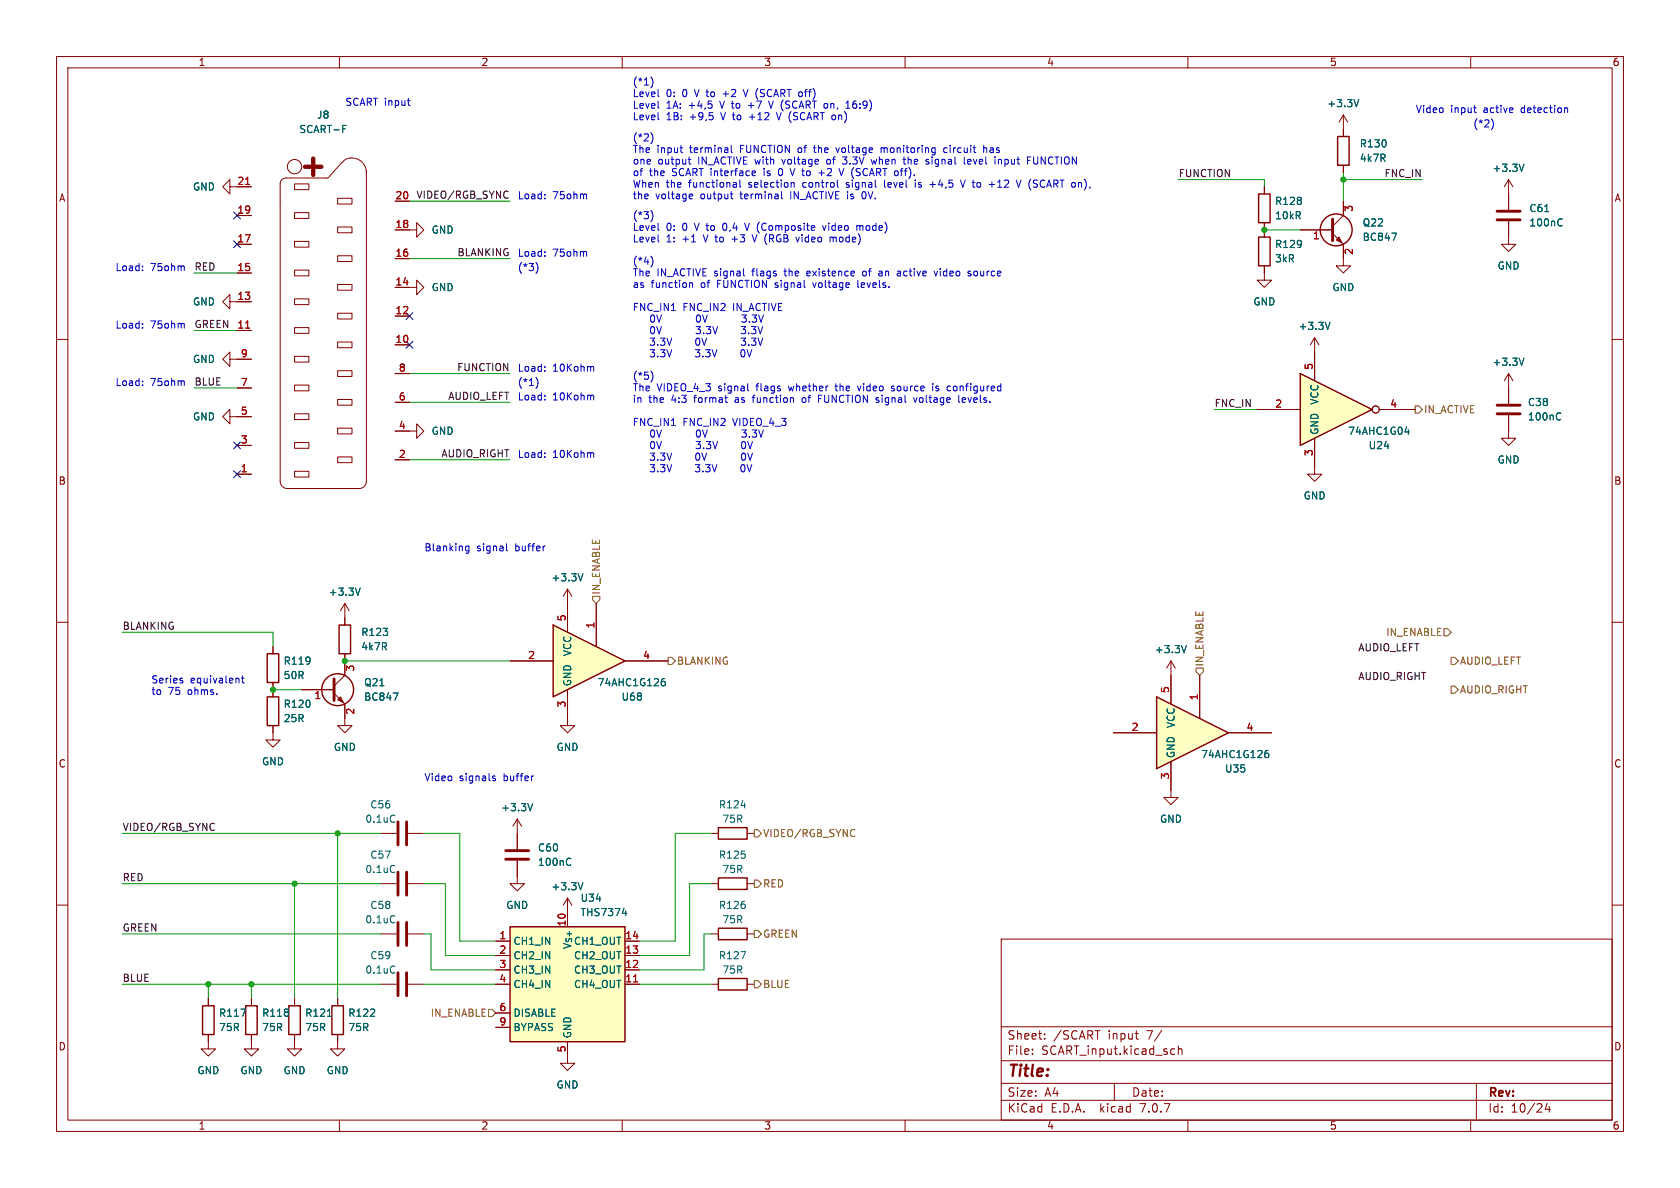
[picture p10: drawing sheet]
<svg xmlns="http://www.w3.org/2000/svg" width="297mm" height="210mm" viewBox="0 0 297 210" stroke-linecap="round" stroke-linejoin="round" font-family="sans-serif">
<g fill="none" stroke="#840000" stroke-width=".18">
<path d="M10 10h277v190h-277zM12 12h273v186h-273zM60 10v2M110 10v2M160 10v2M210 10v2M260 10v2M40.6 33v-1.2l-1.2 1.2 1.2 1.3v-1.3h1.3M10 60h2M40.6 53.3v-1.2l-1.2 1.2 1.2 1.3v-1.3h1.3M285 60h2M266.7 73.4v4.1h1.3l-1.3 1.2-1.3-1.2h1.3"/>
<path d="M266.7 66l-.8 1.3M266.7 66v5.4M266.7 66l.8 1.3M10 110h2M61 116.8v2.6l-1.9 1.9M285 110h2M53.3 121.9h5.8M59.1 122.6l1.9 1.9v3.8h1.2l-1.2 1.2-1.3-1.2h1.3M100.3 127v1.3h1.3l-1.3 1.2-1.2-1.2h1.2M10 160h2M285 160h2M177 166h108v32h-108z"/>
<path d="M60 198v2M110 198v2M160 198v2M177 194.5h108M177 191.5h108M177 187.5h108M177 181.5h108M182.5 186.3v.1M182.5 185.5v.1M184.7 183.6v.1M184.7 182.8v.1M197 191.5v3"/>
<path d="M200.7 182.7h.5M201.1 183.7h.1M207.2 185.4l.5 .1M207.7 186.3l-.5 .1M208.3 185.5l.2-.1 .4 .1 .1 .9M208.3 184.9v1.5M210 198v2M260 198v2M261 191.5v6.5M273.5 195l-.3 1.1h.9M273.9 195.6v1"/>
</g>
<path d="M269.4 63.3l-.4 1.3M275.7 73l.2 .1M275.9 74.1l-.2 .1M69.5 122.5h.9l-.6 1.3" fill="none" stroke="#006464" stroke-width=".18"/>
<path d="M264.7 73.2h4M264.7 71.6h4M59.1 120v3.8" fill="none" stroke="#840000" stroke-width=".51"/>
<path d="M59.7 123.7l.5-.5 .5 1z" fill="#840000" stroke="#840000" stroke-width=".18"/>
<circle cx="59.7" cy="121.9" r="2.82" fill="none" stroke="#840000" stroke-width=".25"/>
<path d="M97.8 110.5l12.7 6.3-12.7 6.4z" fill="#ffffc2"/>
<path d="M47.2 115.6h2.1v5.1h-2.1zM59.9 110.5h2.1v5.1h-2.1zM97.8 110.5l12.7 6.3-12.7 6.4z" fill="none" stroke="#840000" stroke-width=".25"/>
<g fill="none" stroke="#840000" stroke-width=".18">
<path d="M40.6 63.5v-1.3l-1.2 1.3 1.2 1.3v-1.3h1.3M40.6 73.7v-1.3l-1.2 1.3 1.2 1.2v-1.2h1.3M48.3 114.3v1.3M61 106.7v3.8M61 115.6v1.2M61 106.7l-.8 1.3M61 106.7l.7 1.3M90.2 116.8h7.6M100.3 104.1v7.7M100.3 104.1l-.7 1.3M100.3 104.1l.8 1.3M105.4 106.7v7.6"/>
<path d="M110.5 116.8h7.6M207 116.8l-.8 1.3M207 116.8v2.6M207 116.8l.8 1.3M48.3 120.7v1.2M100.3 121.9v5.1M207 139.7v1.3h1.3l-1.3 1.2-1.3-1.2h1.3"/>
</g>
<path d="M63.7 104l-.4 1.2M103.1 101.4l-.5 1.3M117.5 120l-.4 .1M209.7 114.1l-.4 1.3M117 120.5l.4-.1 .2 .3-.1 .5h-.5" fill="none" stroke="#006464" stroke-width=".18"/>
<path d="M204.5 123.2l12.7 6.3-12.7 6.4z" fill="#ffffc2"/>
<g fill="none" stroke="#840000" stroke-width=".25">
<path d="M222.5 34.3h2v5.1h-2zM236.5 24.1h2v5.1h-2zM222.5 41.9h2v5.1h-2zM47.2 123.2h2.1v5.1h-2.1zM204.5 123.2l12.7 6.3-12.7 6.4zM127 146.3h5.1v2h-5.1zM127 155.2h5.1v2h-5.1zM35.8 177.8h2v5.1h-2zM43.4 177.8h2.1v5.1h-2.1zM51.1 177.8h2v5.1h-2zM58.7 177.8h2v5.1h-2zM90.2 163.8h20.3v20.4h-20.3z"/>
<path d="M127 164.1h5.1v2h-5.1zM127 173h5.1v2h-5.1z"/>
<circle cx="236.2" cy="40.6" r="2.82"/>
</g>
<g fill="none" stroke="#840000" stroke-width=".18">
<path d="M41.9 38.1h2.5M41.9 33h2.5M52.1 37.6h2.5v1h-2.5zM58.4 31l-.3 .3-.4 .2M59.7 35.1h2.5v1h-2.5zM60.5 28.7l-2.1 2.3M60.5 28.7a2.44 2.44 0 0 1 2.5-.6 2.44 2.44 0 0 1 1.7 1.9l.1 .5M64.8 30.2v54.9a1.27 1.27 0 0 1-1.3 1.3h-12.7a1.27 1.27 0 0 1-1.3-1.3v-52.6a1.02 1.02 0 0 1 1-1h7.2M69.8 35.6h2.6M223.5 33v1.3M223.5 39.4v2.5M237.5 20.3v3.8"/>
<path d="M237.5 29.2v1.3M237.5 35.6v2.5l-1.9 1.9M237.5 20.3l-.8 1.3M237.5 20.3l.8 1.3M266.7 39.1v4.1h1.3l-1.3 1.3-1.3-1.3h1.3M266.7 31.8l-.8 1.2M266.7 31.8v5.3M266.7 31.8l.8 1.2M41.9 58.4h2.5M41.9 53.3h2.5M41.9 48.3h2.5M41.9 43.2h2.5"/>
<path d="M52.1 57.9h2.5v1h-2.5zM52.1 52.8h2.5v1h-2.5zM52.1 47.8h2.5v1h-2.5zM52.1 42.7h2.5v1h-2.5zM59.7 55.4h2.5v1h-2.5zM59.7 50.3h2.5v1h-2.5zM59.7 45.2h2.5v1h-2.5zM59.7 40.1h2.5v1h-2.5zM69.8 50.8h3.9v-1.3l1.2 1.3-1.2 1.3v-1.3M69.8 40.6h3.9v-1.2l1.2 1.2-1.2 1.3v-1.3M69.8 55.9h2.6M69.8 45.7h2.6"/>
<path d="M223.5 47v2.5h1.3l-1.3 1.3-1.3-1.3h1.3M229.9 40.6h5.7M232.4 59.7l-.8 1.3M232.4 59.7v2.5M232.4 59.7l.8 1.3M235.6 41.3l1.9 1.9v3.8h1.3l-1.3 1.3-1.3-1.3h1.3M41.9 78.7h2.5M41.9 73.7h2.5M41.9 68.6h2.5M41.9 63.5h2.5M52.1 78.2h2.5v1h-2.5zM52.1 73.2h2.5v1h-2.5z"/>
<path d="M52.1 68.1h2.5v1h-2.5zM52.1 63h2.5v1h-2.5zM59.7 75.7h2.5v1h-2.5zM59.7 70.6h2.5v1h-2.5zM59.7 65.5h2.5v1h-2.5zM59.7 60.5h2.5v1h-2.5zM69.8 76.2h3.9v-1.3l1.2 1.3-1.2 1.3v-1.3M69.8 61h2.6M69.8 71.1h2.6M69.8 66h2.6M41.9 83.8h2.5M52.1 83.3h2.5v1h-2.5z"/>
<path d="M59.7 80.8h2.5v1h-2.5zM69.8 81.3h2.6M232.4 82.6v1.2h1.3l-1.3 1.3-1.3-1.3h1.3M207 119.4v5.1M212.1 119.4v7.6M48.3 128.3v2.5h1.2l-1.2 1.3-1.3-1.3h1.3M48.3 121.9v1.3M196.8 129.5h7.7M207 134.6v5.1M217.2 129.5h7.6M91.4 152.1v4.1h1.3l-1.3 1.3-1.2-1.3h1.2M91.4 144.8l-.7 1.3"/>
<path d="M91.4 144.8v5.3M91.4 144.8l.8 1.3M100.3 158.8v5M100.3 158.8l-.7 1.2M100.3 158.8l.8 1.2M125.7 147.3h1.3M125.7 156.2h1.3M132.1 147.3h1.2M132.1 156.2h1.2M36.8 176.5v1.3M44.4 176.5v1.3M52.1 176.5v1.3"/>
<path d="M59.7 176.5v1.3M87.6 166.4h2.6M87.6 174h2.6M87.6 171.5h2.6M87.6 168.9h2.6M87.6 179.1h2.6M110.5 166.4h2.5M110.5 174h2.5M110.5 171.5h2.5M110.5 168.9h2.5M125.7 174h1.3M125.7 165.1h1.3"/>
<path d="M132.1 174h1.2M132.1 165.1h1.2M36.8 182.9v2.5h1.3l-1.3 1.3-1.2-1.3h1.2M44.4 182.9v2.5h1.3l-1.3 1.3-1.2-1.3h1.2M52.1 182.9v2.5h1.2l-1.2 1.3-1.3-1.3h1.3M59.7 182.9v2.5h1.3l-1.3 1.3-1.3-1.3h1.3M87.6 181.6h2.6M100.3 184.2v3.8h1.3l-1.3 1.2-1.2-1.2h1.2"/>
</g>
<g fill="none" stroke="#006464" stroke-width=".18">
<path d="M240.2 17.6l-.4 1.3M60.6 22.2h.6M269.4 29l-.4 1.3M273.1 37.4h.7M275.9 38.7l.3 .1M276.2 39.8l-.3 .1M235.1 57l-.4 1.2M246 41.2h.9l-.6 1.3M223.7 133.2l.4-.1 .2 .3-.1 .5h-.5M224.2 132.7l-.4 .1M94.2 142.1l-.5 1.2M100.7 151.7l.2 .1"/>
<path d="M100.9 152.9l-.2 .1M103.1 156l-.5 1.3M131 142.4h.8M42.6 178.4h.8l-.5 1.2M57.9 179.6h.7M110 161.4h.8M110.6 161v.9M131 168.2h.8l-.5 1.3"/>
</g>
<path d="M235.6 38.7v3.8M264.7 38.9h4M264.7 37.3h4M89.4 151.9h4.1M89.4 150.4h4.1" fill="none" stroke="#840000" stroke-width=".51"/>
<path d="M90.2 163.8h20.3v20.4h-20.3z" fill="#ffffc2" stroke="#ffffc2" stroke-width=".18"/>
<path d="M43.4 32.6h.7M43.4 58h.7M112 173.6h.7" fill="none" stroke="#a90000" stroke-width=".18"/>
<path d="M236.2 42.4l.5-.5 .5 1z" fill="#840000" stroke="#840000" stroke-width=".18"/>
<path d="M229.9 66l12.7 6.4-12.7 6.3z" fill="#ffffc2"/>
<path d="M229.9 66l12.7 6.4-12.7 6.3z" fill="none" stroke="#840000" stroke-width=".25"/>
<g fill="none" stroke="#840000" stroke-width=".18">
<path d="M41.9 38.1h2.5M41.9 33h2.5M69.8 35.6h2.6M223.5 33v1.3M223.5 39.4v2.5M237.5 22.9v1.2M237.5 29.2v1.3M237.5 35.6v2.5M266.7 34.3v2.8M266.7 39.1v2.8M41.9 58.4h2.5M41.9 53.3h2.5"/>
<path d="M41.9 48.3h2.5M41.9 43.2h2.5M69.8 55.9h2.6M69.8 50.8h2.6M69.8 45.7h2.6M69.8 40.6h2.6M223.5 47v1.3M229.9 40.6h5.7M237.5 43.2v2.5M41.9 78.7h2.5M41.9 73.7h2.5M41.9 68.6h2.5"/>
<path d="M41.9 63.5h2.5M69.8 61h2.6M69.8 76.2h2.6M69.8 71.1h2.6M69.8 66h2.6M222.2 72.4h7.7M232.4 62.2v5.1M232.4 77.5v5.1M243.8 72.4h6.4M266.7 68.6v2.8M266.7 73.4v2.8M41.9 83.8h2.5"/>
<path d="M69.8 81.3h2.6M48.3 114.3v1.3M61 109.2v1.3M61 115.6v3.8M90.2 116.8h7.6M100.3 106.7v5.1M105.4 106.7v7.6M110.5 116.8h7.6M207 119.4v5.1M212.1 119.4v7.6M48.3 120.7v2.5M48.3 128.3v1.2"/>
<path d="M53.3 121.9h5.8M61 124.5v2.5M100.3 121.9v5.1M196.8 129.5h7.7M207 134.6v5.1M217.2 129.5h7.6M67.3 156.2h2.8M67.3 147.3h2.8M72.1 156.2h2.8M72.1 147.3h2.8M91.4 147.3v2.8M91.4 152.1v2.8"/>
<path d="M36.8 176.5v1.3M44.4 176.5v1.3M52.1 176.5v1.3M59.7 176.5v1.3M67.3 165.1h2.8M67.3 174h2.8M72.1 165.1h2.8M72.1 174h2.8M87.6 174h2.6M87.6 166.4h2.6M87.6 171.5h2.6M87.6 168.9h2.6"/>
<path d="M87.6 179.1h2.6M100.3 161.3v2.5M110.5 174h2.5M110.5 166.4h2.5M110.5 171.5h2.5M110.5 168.9h2.5M36.8 182.9v1.3M44.4 182.9v1.3M52.1 182.9v1.3M59.7 182.9v1.3M87.6 181.6h2.6M100.3 184.2v2.5"/>
<circle cx="243.2" cy="72.4" r=".63"/>
</g>
<g fill="none" stroke="#006464" stroke-width=".18">
<path d="M240.2 17.6l-.4 1.3M60.6 22.2h.6M269.4 29l-.4 1.3M273.1 37.4h.7M275.9 38.7l.3 .1M276.2 39.8l-.3 .1M235.1 57l-.4 1.2M246 41.2h.9l-.6 1.3M248.4 76.4h.8M249 75.9v.9M269.4 63.3l-.4 1.3M275.7 73l.2 .1"/>
<path d="M275.9 74.1l-.2 .1M63.7 104l-.4 1.2M103.1 101.4l-.5 1.3M117.5 120l-.4 .1M209.7 114.1l-.4 1.3M69.5 122.5h.9l-.6 1.3M117 120.5l.4-.1 .2 .3-.1 .5h-.5M223.7 133.2l.4-.1 .2 .3-.1 .5h-.5M224.2 132.7l-.4 .1M69.7 153l.1 .1M69.7 144.2h.1M69.8 154.1l-.1 .1"/>
<path d="M69.8 145.2l-.1 .1M94.2 142.1l-.5 1.2M100.7 151.7l.2 .1M100.9 152.9l-.2 .1M103.1 156l-.5 1.3M42.6 178.4h.8l-.5 1.2M57.9 179.6h.7M69.7 161.9l.1 .1M69.7 170.8l.1 .1M69.8 163l-.1 .1M69.8 171.9l-.1 .1M110 161.4h.8"/>
<path d="M110.6 161v.9"/>
</g>
<path d="M70.4 145.3v4.1M70.4 154.2v4M71.9 145.3v4.1M71.9 154.2v4M70.4 163.1v4M70.4 172v4M71.9 163.1v4M71.9 172v4" fill="none" stroke="#840000" stroke-width=".51"/>
<g fill="none" stroke="#725600" stroke-width=".18">
<path d="M250.2 71.8h.6l.7 .6-.7 .6h-.6zM104.8 105.4h1.2v.6l-.6 .7-.6-.7zM118.1 116.2h.6l.7 .6-.7 .7h-.6zM211.5 118.1h1.2v.6l-.6 .7-.6-.7zM255.3 111.1h.6l.6 .7-.6 .6h-.6zM256.5 116.2h.7l.6 .6-.6 .7h-.7zM256.5 121.3h.7l.6 .6-.6 .7h-.7zM133.3 146.7h.7l.6 .6-.6 .7h-.7zM133.3 155.6h.7l.6 .6-.6 .6h-.7zM151.1 146.7v.1M151.1 147.8h.1M86.4 178.4h.6l.6 .7-.6 .6h-.6z"/>
<path d="M133.3 164.5h.7l.6 .6-.6 .6h-.7zM133.3 173.4h.7l.6 .6-.6 .6h-.7z"/>
</g>
<path d="M89.8 33.8v.1M89.8 34.9v.1M37.8 145.6l.1 .1M37.9 146.7h-.1" fill="none" stroke="#0f0f0f" stroke-width=".18"/>
<g fill="none" stroke="#0000c2" stroke-width=".18">
<path d="M72 17.8h.5M72.2 18.6h.3M115.1 13.6a1.47 1.47 0 0 1 0 1.9M116.4 17l.1 .1M116.4 19.1h.1M125.8 18.5v.5M127.8 16.6h1M131.4 15.8l.4 1.3M132.3 18.6h1M135.9 17.9l.4 1.2M137.3 19.9l.4 1.3M141.8 16.4v.6"/>
<path d="M146.3 18.4v.6M149.5 19.1h.8M149.8 18l.1-.1v1.2M260.5 19.1h.5M260.8 19.8l.2 .1M276.8 19.1l.3 .1v.7M96.3 35v.1M96.3 34.4v.1M103.5 34.3l.2 .2v.6M115.1 23.5a1.47 1.47 0 0 1 0 1.8M115.1 37.2a1.47 1.47 0 0 1 0 1.9M116.4 21.1l.1 .1"/>
<path d="M120.2 26.1h.5M120.4 26.9l.3 .1M121.7 28.2h.4M121.8 27.7v1.1l.3 .2M122 34.3l.4 .1v.2l-.6 .1M122.4 35.1h-.4M126 20.5v.6M127.9 39.5l-.1 .4 .1 .8M129.1 34.3h.5M129.3 25.7v1.1l.2 .2M129.5 35.1h.1M129.8 32.3h.3l.1 .8"/>
<path d="M130.2 33l-.4 .1M130.2 32.6h-.4M130.8 31.8v1.1l.2 .2M131.6 39.5l.5 1.2M132.5 20.7h1M133.1 30.2l.4 .1 .1 .2-.6 .1M133.5 31l-.4 .1M137.8 29.8l-.2 .5 .2 .7M138.2 33.9v1.1l.1 .1M139.7 29.8l.4 1.3M140 32.3l.4 .1v.7M143.8 26.1h.5"/>
<path d="M144 25.7v1.2M144.8 30.6h.9M145.2 30.1v1M145.4 39.9l.3 .8 .3-.8M146.3 28.2l-.2 .2 .2 .6M147.7 20.5v.6M147.8 26.1l.3 .9 .3-.9M148.1 33l.1 .1M148.3 29.8l.5 1.3 .4-1.3M148.9 28.9l.6 .1M149.6 33l.1 .1M149.7 27.7l-.4 .5h.2"/>
<path d="M149.8 32.3l-.2 .1 .2 .3M151.5 39.9h.3l.2 .2M152.4 34.1v.8l.4 .2M152.5 39.9h-.3l-.2 .2M154 28.2l.3 .8 .2-.6 .2 .6M155.8 26.2l.3-.1 .2 .2M155.8 26.1v.9M156.4 31.8v1.1l.2 .2M159.2 30.2h.4M159.5 29.8l-.2 .2M159.6 28.2h.5M159.9 29h.2"/>
<path d="M161.8 32.3v.8M163.9 28.2h.3M163.9 28.6h.3v.2l-.1 .2h-.3M164.4 32.6h1M164.9 32.1v1M167.4 26.2l-.3-.1-.3 .3 .2 .5h.4M169.8 31.8l.4 1.3 .4-1.3M170.5 27.7v1.1l.1 .2M171.6 28.2h-.4l-.1 .1v.7h.5M171.7 28.5l-.6 .1M173.9 26.2l.2-.1 .3 .1 .1 .8M173.9 25.7v1.3"/>
<path d="M174.9 32.6h.9M176.5 28.3l.2-.1h.3l.1 .8M176.5 28.2v.8M180.5 31.8l-.4 1.3M181.6 27.7h.7M182.7 27.7v1.1l.3 .2h.2M263.7 21a1.46 1.46 0 0 1 0 1.9M25.2 57.9v.1M25.2 57.2v.1M25.2 47.7v.1M25.2 47.1v.1M32.4 57.2l.2 .1v.7"/>
<path d="M32.4 47l.2 .2v.6M94.7 46.4a1.46 1.46 0 0 1 0 1.9M96.3 45.2v.1M96.3 44.5v.1M103.5 44.5l.2 .1v.7M115.1 45.3a1.47 1.47 0 0 1 0 1.9M116.4 40.7h.1M116.4 42.7l.1 .1M118.7 54.9h.7M121.9 50.1l.2-.1h.3v.8M121.9 50v.8M123 57.7h.8l-.4 .5 .4 .1v.6l-.2 .1-.6-.1"/>
<path d="M123.2 55.8a.68 .68 0 0 0 .3 1.2l.2-.2 .1-.3-.1-.7M123.5 59.8h-.1a.68 .68 0 0 0-.4 .6 .68 .68 0 0 0 .4 .6h.1M129.4 42.3h1M131 57.7h.8l-.4 .5 .4 .1v.6l-.2 .1-.6-.1M131 59.8h.8l-.4 .5 .4 .1v.5l-.2 .1-.6-.1M131.5 48.6l.1 .2M131.9 55.7l-.4 .5 .4 .1v.5l-.2 .2-.5-.2M132.4 58.9v.1M132.5 56.8v.2M133 41.5l.4 1.3M133 56.8l.5 .2M133.8 55.7l-.5 .5h.2"/>
<path d="M141.3 41.9l-.3 .9M142.8 47.9l-.2 .2v.5l.2 .2M143.2 48.2l-.6 .2M143.7 50l.3 .8M146.8 42l.3-.1 .2 .2M147.3 42.1v.7M147.8 42l-.3-.1-.2 .2M151.7 49.5v1.1l.1 .2M152 40.1v.6M152.9 47.9l-.3 .1-.1 .2 .1 .5 .3 .1M155.4 48h.5M155.4 48.7h.5"/>
<path d="M155.9 48.2l-.5 .2M158.8 47.9l.4 .1v.8M159.2 48.7l-.4 .1M159.2 48.2l-.4 .1M165.1 47.9l.3 .9 .3-.9M171.3 47.9l.3 .1M171.3 48.4h.3l.1 .2-.2 .2h-.3M172.3 48l-.1 .2 .1 .5M25.2 68v.2M25.2 67.4v.1M32.4 67.3l.2 .2v.7M94.7 66.7a1.46 1.46 0 0 1 0 2"/>
<path d="M96.3 65.5v.1M96.3 64.8v.2M96.3 70.6v.1M96.3 69.9v.1M104.6 64.8l.4 .2v.6M104.6 69.9l.4 .1v.7M115.1 65.6a1.47 1.47 0 0 1 0 1.9M118.7 75.2h.7M122.9 61.8h.8l-.4 .5 .3 .1M122.9 63l.2 .1 .5-.1M123 78h.8l-.4 .5 .4 .2v.5l-.2 .1-.6-.1M123.2 76.1a.68 .68 0 0 0 .3 1.2l.2-.1 .1-.4-.1-.7"/>
<path d="M128.1 70.3h.5M128.5 71.1h.1M131.1 61.9l.2-.1a.68 .68 0 0 1 .4 .7 .68 .68 0 0 1-.4 .6l-.2-.1-.1-.4zM131.2 78.2l.2-.2a.68 .68 0 0 1 .4 .7 .68 .68 0 0 1-.4 .6l-.2-.1-.1-.4zM131.9 76l-.4 .5 .4 .1v.6l-.2 .1-.5-.1M132.1 61.8l.4 1.3 .4-1.3M132.2 68.9l.2 .2M132.2 78l.4 1.3 .4-1.3M132.4 60.9v.1M132.5 77.2v.1M133 70.3h.4M133 77.2l.5 .1"/>
<path d="M133.2 69.9l-.1 1.2M133.8 76l-.5 .5h.2M142.2 70.3l-.3 .1-.1 .1 .1 .5 .3 .1M144.7 70.5h.4M147.6 68.2h.5M147.8 67.8v1.2M151.6 68.2l.3 .9 .3-.9M155.2 70.3l.1 .1M155.2 70.7l.2 .2-.2 .2M158.1 68.3l-.3-.1-.2 .3 .5 .4M158.1 68.9l-.2 .2-.3-.1M161.5 70.3l.3 .8 .3-.8"/>
<path d="M164.9 67.8v.1M164.9 68.2v.9M165.4 69l.4 .1M165.6 68.2l-.2 .2 .2 .3M167.9 68.2l.1 .1M168 69l-.1 .1M169.5 69.9v1.1l.2 .1M170.6 70.4l-.3-.1-.2 .2 .1 .6h.4M170.7 70.6l-.6 .1M82.9 96.5v1.1l-.2 .2-.4-.1M82.9 96.6l-.4-.1-.2 .3 .1 .5h.5M89.5 96.1v1.1l.2 .2"/>
<path d="M96.3 96.5h.1M96.3 80.7v.2M96.3 80.1v.1M104.6 80l.4 .2v.7M122.9 82.1h.8l-.4 .5 .3 .1M122.9 83.3l.2 .1 .5-.1M123.5 80.2l-.1-.1a.68 .68 0 0 0-.4 .6 .68 .68 0 0 0 .4 .7l.1-.1M131.1 82.3l.2-.2a.68 .68 0 0 1 .4 .7 .68 .68 0 0 1-.4 .6l-.2-.1-.1-.4zM131.2 80.2l.2-.1a.68 .68 0 0 1 .4 .6 .68 .68 0 0 1-.4 .7l-.2-.2-.1-.3zM132.1 82.1l.4 1.3 .4-1.3M132.2 80.1l.4 1.3 .4-1.3M32.2 119.9h.1"/>
<path d="M42.7 119.9h.5M42.9 119.5v1.1l.3 .1M32.2 120.3l.1 .2-.1 .2M87.1 137.5l.5 .3-.1 .2h-.3M87.1 137.2h.4M94.2 137.2h.1"/>
</g>
<g fill="none" stroke="#009600" stroke-width=".18">
<path d="M72.4 35.6h17.8M208.3 31.8h15.2v1.2M237.5 31.8h14M237.5 30.5v5.1M34.3 58.4h7.6M34.3 48.3h7.6M72.4 45.7h17.8M223.5 40.6h6.4M34.3 68.6h7.6M72.4 66h17.8M72.4 71.1h17.8M214.6 72.4h7.6"/>
<path d="M72.4 81.3h17.8M21.6 111.8h26.7v2.5M61 116.8h29.2M48.3 121.9h5M21.6 147.3h45.7M21.6 156.2h45.7M52.1 156.2v20.3M59.7 147.3v29.2M74.9 147.3h6.4v19.1h6.3M74.9 156.2h3.8v12.7h8.9M125.7 147.3h-6.3v19.1h-6.4M125.7 156.2h-3.8v12.7h-8.9"/>
<path d="M21.6 174h45.7M21.6 165.1h45.7M36.8 174v2.5M44.4 174v2.5M74.9 174h12.7M74.9 165.1h1.3v6.4h11.4M113 174h12.7M125.7 165.1h-1.2v6.4h-11.5"/>
</g>
<path d="M41.3 37.5l1.2 1.2M42.5 37.5l-1.2 1.2M41.3 42.6l1.2 1.2M42.5 42.6l-1.2 1.2M71.8 55.3l1.2 1.2M73 55.3l-1.2 1.2M41.3 78.1l1.2 1.2M42.5 78.1l-1.2 1.2M71.8 60.4l1.2 1.2M73 60.4l-1.2 1.2M41.3 83.2l1.2 1.2M42.5 83.2l-1.2 1.2" fill="none" stroke="#000084" stroke-width=".18"/>
<path d="M43.4 32.6h.7M43.4 58h.7M112 173.6h.7" fill="none" stroke="#a90000" stroke-width=".18"/>
<g fill="#009600" stroke="#009600" stroke-width=".18">
<circle cx="61" cy="116.8" r=".46"/>
<circle cx="48.3" cy="121.9" r=".46"/>
<circle cx="36.8" cy="174" r=".46"/>
<circle cx="59.7" cy="147.3" r=".46"/>
<circle cx="52.1" cy="156.2" r=".46"/>
<circle cx="44.4" cy="174" r=".46"/>
<circle cx="237.5" cy="31.8" r=".46"/>
<circle cx="223.5" cy="40.6" r=".46"/>
</g>
<text font-size="5.3" fill="#840000" x="52.3" y="32.3">+</text>
<text font-size="2.8" fill="#840000" x="178" y="190.9">Title:</text>
<g font-size="2.1" fill="#840000">
<text x="178" y="184">Sheet:</text>
<text x="186.2" y="184">/SCART</text>
<text x="196" y="184">input</text>
<text x="202.9" y="184">7/</text>
<text x="178" y="186.7">File:</text>
<text x="184.1" y="186.7">SCART_input.kicad_sch</text>
<text x="178" y="196.9">KiCad</text>
<text x="178" y="194.1">Size:</text>
<text x="184.7" y="194.1">A4</text>
<text x="185.7" y="196.9">E.D.A.</text>
<text x="194.6" y="196.9">kicad</text>
<text x="200" y="194.1">Date:</text>
<text x="201.8" y="196.9">7.0.7</text>
<text x="263" y="194.3">Rev:</text>
<text x="263" y="196.9">Id:</text>
<text x="267.1" y="196.9">10/24</text>
</g>
<g font-size="1.8" fill="#840000">
<text x="35" y="11.9">1</text>
<text x="85" y="11.9">2</text>
<text x="135" y="11.9">3</text>
<text x="185" y="11.9">4</text>
<text x="235" y="11.9">5</text>
<text x="285" y="11.9">6</text>
<text x="10.3" y="35.9">A</text>
<text x="285.3" y="35.9">A</text>
<text x="10.3" y="85.9">B</text>
<text x="285.3" y="85.9">B</text>
<text x="10.3" y="135.9">C</text>
<text x="285.3" y="135.9">C</text>
<text x="10.3" y="185.9">D</text>
<text x="285.3" y="185.9">D</text>
<text x="35" y="199.9">1</text>
<text x="85" y="199.9">2</text>
<text x="135" y="199.9">3</text>
<text x="185" y="199.9">4</text>
<text x="235" y="199.9">5</text>
<text x="285" y="199.9">6</text>
</g>
<g font-size="1.8" fill="#0000c2">
<text x="111.8" y="15.2">(*1)</text>
<text x="111.8" y="17.3">Level</text>
<text x="117.8" y="17.3">0:</text>
<text x="120.8" y="17.3">0</text>
<text x="123.1" y="17.3">V to</text>
<text x="128.4" y="17.3">+2</text>
<text x="132.4" y="17.3">V (SCART</text>
<text x="142.5" y="17.3">off)</text>
<text x="61" y="18.8">SCART input</text>
<text x="111.8" y="19.3">Level</text>
<text x="111.8" y="21.3">Level</text>
<text x="117.8" y="19.3">1A:</text>
<text x="117.8" y="21.3">1B:</text>
<text x="121.8" y="19.3">+4,5</text>
<text x="122" y="21.3">+9,5</text>
<text x="127.6" y="19.3">V to</text>
<text x="127.8" y="21.3">V to</text>
<text x="132.9" y="19.3">+7</text>
<text x="133.1" y="21.3">+12</text>
<text x="136.9" y="19.3">V (SCART</text>
<text x="138.3" y="21.3">V (SCART</text>
<text x="146.9" y="19.3">on,</text>
<text x="148.3" y="21.3">on)</text>
<text x="151" y="19.3">16:9)</text>
<text x="250.2" y="20.1">Video</text>
<text x="256.4" y="20.1">input</text>
<text x="260.3" y="22.6">(*2)</text>
<text x="262.4" y="20.1">active</text>
<text x="269.2" y="20.1">detection</text>
<text x="111.8" y="25.1">(*2)</text>
<text x="111.8" y="27.1">The</text>
<text x="111.8" y="29.2">one</text>
<text x="116.1" y="27.1">input</text>
<text x="116.3" y="29.2">output</text>
<text x="122.1" y="27.1">terminal</text>
<text x="123.5" y="29.2">IN_ACTIVE with</text>
<text x="131.1" y="27.1">FUNCTION</text>
<text x="138.8" y="29.2">voltage</text>
<text x="141.5" y="27.1">of</text>
<text x="144.6" y="27.1">the</text>
<text x="146.8" y="29.2">of</text>
<text x="148.7" y="27.1">voltage</text>
<text x="149.9" y="29.2">3.3V</text>
<text x="155.2" y="29.2">when</text>
<text x="156.8" y="27.1">monitoring</text>
<text x="161" y="29.2">the</text>
<text x="165.2" y="29.2">signal</text>
<text x="168.1" y="27.1">circuit</text>
<text x="172.1" y="29.2">level</text>
<text x="175.3" y="27.1">has</text>
<text x="177.7" y="29.2">input</text>
<text x="183.7" y="29.2">FUNCTION</text>
<text x="91.4" y="35.3">Load:</text>
<text x="97.7" y="35.3">75ohm</text>
<text x="111.8" y="31.2">of</text>
<text x="111.8" y="33.3">When</text>
<text x="111.8" y="35.3">the</text>
<text x="114.8" y="31.2">the</text>
<text x="115.9" y="35.3">voltage</text>
<text x="117.8" y="33.3">the</text>
<text x="118.9" y="31.2">SCART interface</text>
<text x="121.9" y="33.3">functional</text>
<text x="124" y="35.3">output</text>
<text x="131.2" y="35.3">terminal</text>
<text x="132.6" y="33.3">selection</text>
<text x="135.5" y="31.2">is</text>
<text x="138.3" y="31.2">0</text>
<text x="140.2" y="35.3">IN_ACTIVE is</text>
<text x="140.7" y="31.2">V to</text>
<text x="142.4" y="33.3">control</text>
<text x="146" y="31.2">+2</text>
<text x="149.9" y="31.2">V (SCART</text>
<text x="150.3" y="33.3">signal</text>
<text x="153.3" y="35.3">0V.</text>
<text x="157.2" y="33.3">level</text>
<text x="160" y="31.2">off).</text>
<text x="162.8" y="33.3">is</text>
<text x="165.6" y="33.3">+4,5</text>
<text x="171.4" y="33.3">V to</text>
<text x="176.7" y="33.3">+12</text>
<text x="181.9" y="33.3">V (SCART</text>
<text x="192" y="33.3">on),</text>
<text x="111.8" y="38.8">(*3)</text>
<text x="111.8" y="40.9">Level</text>
<text x="117.8" y="40.9">0:</text>
<text x="120.8" y="40.9">0</text>
<text x="123.1" y="40.9">V to</text>
<text x="128.4" y="40.9">0,4</text>
<text x="132.6" y="40.9">V (Composite</text>
<text x="146.8" y="40.9">video</text>
<text x="152.9" y="40.9">mode)</text>
<text x="91.4" y="45.5">Load:</text>
<text x="97.7" y="45.5">75ohm</text>
<text x="111.8" y="42.9">Level</text>
<text x="111.8" y="46.9">(*4)</text>
<text x="117.8" y="42.9">1:</text>
<text x="120.8" y="42.9">+1</text>
<text x="124.7" y="42.9">V to</text>
<text x="130" y="42.9">+3</text>
<text x="134" y="42.9">V (RGB</text>
<text x="142.1" y="42.9">video</text>
<text x="148.2" y="42.9">mode)</text>
<text x="20.3" y="48">Load:</text>
<text x="26.6" y="48">75ohm</text>
<text x="91.4" y="48">(*3)</text>
<text x="111.8" y="48.9">The</text>
<text x="111.8" y="51">as</text>
<text x="115.1" y="51">function</text>
<text x="116.1" y="48.9">IN_ACTIVE signal</text>
<text x="124" y="51">of</text>
<text x="127.1" y="51">FUNCTION</text>
<text x="133.3" y="48.9">flags</text>
<text x="137.5" y="51">signal</text>
<text x="139.2" y="48.9">the</text>
<text x="143.3" y="48.9">existence</text>
<text x="144.4" y="51">voltage</text>
<text x="152.5" y="51">levels.</text>
<text x="153.4" y="48.9">of</text>
<text x="156.4" y="48.9">an</text>
<text x="159.9" y="48.9">active</text>
<text x="166.7" y="48.9">video</text>
<text x="172.8" y="48.9">source</text>
<text x="20.3" y="58.2">Load:</text>
<text x="26.6" y="58.2">75ohm</text>
<text x="111.8" y="55.1">FNC_IN1</text>
<text x="115.3" y="57.1">0V</text>
<text x="115.3" y="59.2">0V</text>
<text x="120.7" y="55.1">FNC_IN2</text>
<text x="124.6" y="57.1">0V</text>
<text x="124.6" y="59.2">3.3V</text>
<text x="129.7" y="55.1">IN_ACTIVE</text>
<text x="133.4" y="59.2">3.3V</text>
<text x="133.9" y="57.1">3.3V</text>
<text x="91.4" y="65.8">Load:</text>
<text x="97.7" y="65.8">10Kohm</text>
<text x="115.3" y="61.2">3.3V</text>
<text x="115.3" y="63.3">3.3V</text>
<text x="124.1" y="61.2">0V</text>
<text x="124.1" y="63.3">3.3V</text>
<text x="133.4" y="61.2">3.3V</text>
<text x="20.3" y="68.3">Load:</text>
<text x="26.6" y="68.3">75ohm</text>
<text x="91.4" y="68.3">(*1)</text>
<text x="91.4" y="70.9">Load:</text>
<text x="97.7" y="70.9">10Kohm</text>
<text x="111.8" y="67.2">(*5)</text>
<text x="111.8" y="69.3">The</text>
<text x="111.8" y="71.3">in</text>
<text x="114.7" y="71.3">the</text>
<text x="116.1" y="69.3">VIDEO_4_3</text>
<text x="118.8" y="71.3">4:3</text>
<text x="123" y="71.3">format</text>
<text x="127.1" y="69.3">signal</text>
<text x="130.4" y="71.3">as</text>
<text x="133.8" y="71.3">function</text>
<text x="134" y="69.3">flags</text>
<text x="139.9" y="69.3">whether</text>
<text x="142.7" y="71.3">of</text>
<text x="145.7" y="71.3">FUNCTION</text>
<text x="148.4" y="69.3">the</text>
<text x="152.5" y="69.3">video</text>
<text x="156.1" y="71.3">signal</text>
<text x="158.7" y="69.3">source</text>
<text x="163.1" y="71.3">voltage</text>
<text x="166.1" y="69.3">is</text>
<text x="168.9" y="69.3">configured</text>
<text x="171.1" y="71.3">levels.</text>
<text x="111.8" y="75.4">FNC_IN1</text>
<text x="115.3" y="77.4">0V</text>
<text x="120.7" y="75.4">FNC_IN2</text>
<text x="124.6" y="77.4">0V</text>
<text x="129.7" y="75.4">VIDEO_4_3</text>
<text x="133.9" y="77.4">3.3V</text>
<text x="91.4" y="81">Load:</text>
<text x="97.7" y="81">10Kohm</text>
<text x="115.3" y="79.5">0V</text>
<text x="115.3" y="81.5">3.3V</text>
<text x="115.3" y="83.6">3.3V</text>
<text x="124.1" y="81.5">0V</text>
<text x="124.1" y="83.6">3.3V</text>
<text x="124.6" y="79.5">3.3V</text>
<text x="74.9" y="97.5">Blanking</text>
<text x="84.3" y="97.5">signal</text>
<text x="91.2" y="97.5">buffer</text>
<text x="26.7" y="120.9">Series</text>
<text x="26.7" y="122.9">to</text>
<text x="29.7" y="122.9">75</text>
<text x="33.3" y="122.9">ohms.</text>
<text x="33.6" y="120.9">equivalent</text>
<text x="74.9" y="138.2">Video</text>
<text x="81.2" y="138.2">signals</text>
<text x="89.1" y="138.2">buffer</text>
</g>
<g font-size="1.8" fill="#006464">
<text x="52.8" y="23.7">SCART-F</text>
<text x="56" y="21.2">J8</text>
<text x="234.5" y="19.2">+3.3V</text>
<text x="240.3" y="26.3">R130</text>
<text x="240.3" y="28.8">4k7R</text>
<text x="34" y="33.9">GND</text>
<text x="263.8" y="30.6">+3.3V</text>
<text x="76.2" y="41.5">GND</text>
<text x="225.3" y="36.4">R128</text>
<text x="225.3" y="39">10kR</text>
<text x="240.8" y="40.2">Q22</text>
<text x="270.3" y="37.7">C61</text>
<text x="270.3" y="40.2">100nC</text>
<text x="225.3" y="44">R129</text>
<text x="225.3" y="46.6">3kR</text>
<text x="240.8" y="42.8">BC847</text>
<text x="264.7" y="47.9">GND</text>
<text x="76.2" y="51.7">GND</text>
<text x="235.5" y="51.7">GND</text>
<text x="34" y="54.2">GND</text>
<text x="221.5" y="54.2">GND</text>
<text x="229.5" y="58.5">+3.3V</text>
<text x="34" y="64.4">GND</text>
<text x="263.8" y="64.9">+3.3V</text>
<text x="233.3" y="71.6" transform="rotate(-90 233.3 71.6)">VCC</text>
<text x="270" y="72">C38</text>
<text x="34" y="74.5">GND</text>
<text x="76.2" y="77.1">GND</text>
<text x="233.3" y="77" transform="rotate(-90 233.3 77)">GND</text>
<text x="238.2" y="77.1">74AHC1G04</text>
<text x="270" y="74.5">100nC</text>
<text x="241.9" y="79.6">U24</text>
<text x="264.7" y="82.1">GND</text>
<text x="230.4" y="88.5">GND</text>
<text x="58" y="105.5">+3.3V</text>
<text x="97.4" y="103">+3.3V</text>
<text x="63.8" y="112.6">R123</text>
<text x="50" y="117.7">R119</text>
<text x="63.8" y="115.2">4k7R</text>
<text x="101.2" y="116.1" transform="rotate(-90 101.2 116.1)">VCC</text>
<text x="204.1" y="115.7">+3.3V</text>
<text x="50" y="125.3">R120</text>
<text x="50" y="120.2">50R</text>
<text x="64.3" y="121.5">Q21</text>
<text x="64.3" y="124.1">BC847</text>
<text x="101.2" y="121.4" transform="rotate(-90 101.2 121.4)">GND</text>
<text x="105.6" y="121.5">74AHC1G126</text>
<text x="109.8" y="124.1">U68</text>
<text x="50" y="127.9">25R</text>
<text x="207.9" y="128.8" transform="rotate(-90 207.9 128.8)">VCC</text>
<text x="46.2" y="135.5">GND</text>
<text x="58.9" y="132.9">GND</text>
<text x="98.3" y="132.9">GND</text>
<text x="207.9" y="134.1" transform="rotate(-90 207.9 134.1)">GND</text>
<text x="212.2" y="134.2">74AHC1G126</text>
<text x="216.5" y="136.8">U35</text>
<text x="65.4" y="143.1">C56</text>
<text x="88.5" y="143.6">+3.3V</text>
<text x="127" y="143.1">R124</text>
<text x="64.5" y="145.6">0.1uC</text>
<text x="127.6" y="145.6">75R</text>
<text x="205" y="145.6">GND</text>
<text x="64.5" y="154.5">0.1uC</text>
<text x="65.4" y="152">C57</text>
<text x="95" y="153.3">100nC</text>
<text x="95" y="150.7">C60</text>
<text x="127" y="152">R125</text>
<text x="127.6" y="154.5">75R</text>
<text x="65.4" y="160.9">C58</text>
<text x="89.4" y="160.9">GND</text>
<text x="97.4" y="157.6">+3.3V</text>
<text x="102.5" y="159.6">U34</text>
<text x="127" y="160.9">R126</text>
<text x="64.5" y="163.4">0.1uC</text>
<text x="90.7" y="167.2">CH1_IN</text>
<text x="101.2" y="167.9" transform="rotate(-90 101.2 167.9)">V_{S+}</text>
<text x="101.4" y="167.2">CH1_OUT</text>
<text x="102.5" y="162.2">THS7374</text>
<text x="127.6" y="163.4">75R</text>
<text x="64.5" y="172.3">0.1uC</text>
<text x="65.4" y="169.8">C59</text>
<text x="90.7" y="169.8">CH2_IN</text>
<text x="90.7" y="172.3">CH3_IN</text>
<text x="101.4" y="172.3">CH3_OUT</text>
<text x="101.4" y="169.8">CH2_OUT</text>
<text x="127" y="169.8">R127</text>
<text x="127.6" y="172.3">75R</text>
<text x="38.6" y="179.9">R117</text>
<text x="46.2" y="179.9">R118</text>
<text x="53.9" y="179.9">R121</text>
<text x="61.5" y="179.9">R122</text>
<text x="90.7" y="174.9">CH4_IN</text>
<text x="90.7" y="179.9">DISABLE</text>
<text x="101.4" y="174.9">CH4_OUT</text>
<text x="38.6" y="182.5">75R</text>
<text x="46.2" y="182.5">75R</text>
<text x="53.9" y="182.5">75R</text>
<text x="61.5" y="182.5">75R</text>
<text x="90.7" y="182.5">BYPASS</text>
<text x="101.2" y="183.6" transform="rotate(-90 101.2 183.6)">GND</text>
<text x="34.8" y="190.1">GND</text>
<text x="42.4" y="190.1">GND</text>
<text x="50" y="190.1">GND</text>
<text x="57.7" y="190.1">GND</text>
<text x="98.3" y="192.6">GND</text>
</g>
<g font-size="1.8" fill="#a90000">
<text x="41.9" y="32.8">21</text>
<text x="69.8" y="35.3">20</text>
<text x="41.9" y="37.8">19</text>
<text x="69.8" y="40.4">18</text>
<text x="239.5" y="37.5" transform="rotate(-90 239.5 37.5)">3</text>
<text x="41.9" y="42.9">17</text>
<text x="69.8" y="45.5">16</text>
<text x="232" y="42.6">1</text>
<text x="239.5" y="45.2" transform="rotate(-90 239.5 45.2)">2</text>
<text x="41.9" y="53.1">13</text>
<text x="41.9" y="48">15</text>
<text x="69.8" y="50.5">14</text>
<text x="41.9" y="58.2">11</text>
<text x="69.8" y="55.6">12</text>
<text x="42.5" y="63.2">9</text>
<text x="69.8" y="60.7">10</text>
<text x="70.4" y="65.8">8</text>
<text x="232.2" y="65.5" transform="rotate(-90 232.2 65.5)">5</text>
<text x="42.5" y="68.3">7</text>
<text x="70.4" y="70.9">6</text>
<text x="42.5" y="73.4">5</text>
<text x="70.4" y="75.9">4</text>
<text x="225.4" y="72.1">2</text>
<text x="245.7" y="72.1">4</text>
<text x="42.5" y="83.6">1</text>
<text x="42.5" y="78.5">3</text>
<text x="70.4" y="81">2</text>
<text x="232.2" y="80.7" transform="rotate(-90 232.2 80.7)">3</text>
<text x="100.1" y="109.9" transform="rotate(-90 100.1 109.9)">5</text>
<text x="105.2" y="111.2" transform="rotate(-90 105.2 111.2)">1</text>
<text x="62.9" y="118.8" transform="rotate(-90 62.9 118.8)">3</text>
<text x="93.3" y="116.6">2</text>
<text x="113.6" y="116.6">4</text>
<text x="55.5" y="123.9">1</text>
<text x="100.1" y="125.2" transform="rotate(-90 100.1 125.2)">3</text>
<text x="206.8" y="122.6" transform="rotate(-90 206.8 122.6)">5</text>
<text x="211.8" y="123.9" transform="rotate(-90 211.8 123.9)">1</text>
<text x="62.9" y="126.4" transform="rotate(-90 62.9 126.4)">2</text>
<text x="200" y="129.3">2</text>
<text x="220.3" y="129.3">4</text>
<text x="206.8" y="137.9" transform="rotate(-90 206.8 137.9)">3</text>
<text x="88.2" y="166.1">1</text>
<text x="100.1" y="163.9" transform="rotate(-90 100.1 163.9)">10</text>
<text x="110.4" y="166.1">14</text>
<text x="88.2" y="168.7">2</text>
<text x="88.2" y="171.2">3</text>
<text x="88.2" y="173.7">4</text>
<text x="110.4" y="173.7">11</text>
<text x="110.4" y="171.2">12</text>
<text x="110.4" y="168.7">13</text>
<text x="88.2" y="178.8">6</text>
<text x="88.2" y="181.4">9</text>
<text x="100.1" y="186.1" transform="rotate(-90 100.1 186.1)">5</text>
</g>
<g font-size="1.8" fill="#0f0f0f">
<text x="73.5" y="35.2">VIDEO/RGB_SYNC</text>
<text x="208.3" y="31.4">FUNCTION</text>
<text x="244.7" y="31.4">FNC_IN</text>
<text x="34.3" y="47.9">RED</text>
<text x="80.8" y="45.4">BLANKING</text>
<text x="34.3" y="58.1">GREEN</text>
<text x="80.7" y="65.7">FUNCTION</text>
<text x="34.3" y="68.2">BLUE</text>
<text x="79.1" y="70.8">AUDIO_LEFT</text>
<text x="214.6" y="72">FNC_IN</text>
<text x="77.9" y="80.9">AUDIO_RIGHT</text>
<text x="21.6" y="111.4">BLANKING</text>
<text x="240" y="115.2">AUDIO_LEFT</text>
<text x="240" y="120.3">AUDIO_RIGHT</text>
<text x="21.6" y="147">VIDEO/RGB_SYNC</text>
<text x="21.6" y="155.9">RED</text>
<text x="21.6" y="164.8">GREEN</text>
<text x="21.6" y="173.6">BLUE</text>
</g>
<g font-size="1.8" fill="#725600">
<text x="251.7" y="73.3">IN_ACTIVE</text>
<text x="106.3" y="105.2" transform="rotate(-90 106.3 105.2)">IN_ENABLE</text>
<text x="245" y="112.6">IN_ENABLE</text>
<text x="119.6" y="117.7">BLANKING</text>
<text x="213" y="117.9" transform="rotate(-90 213 117.9)">IN_ENABLE</text>
<text x="258" y="117.7">AUDIO_LEFT</text>
<text x="258" y="122.8">AUDIO_RIGHT</text>
<text x="134.8" y="148.2">VIDEO/RGB_SYNC</text>
<text x="134.8" y="157.1">RED</text>
<text x="134.8" y="166">GREEN</text>
<text x="76" y="179.9">IN_ENABLE</text>
<text x="134.8" y="174.9">BLUE</text>
</g>
</svg>
